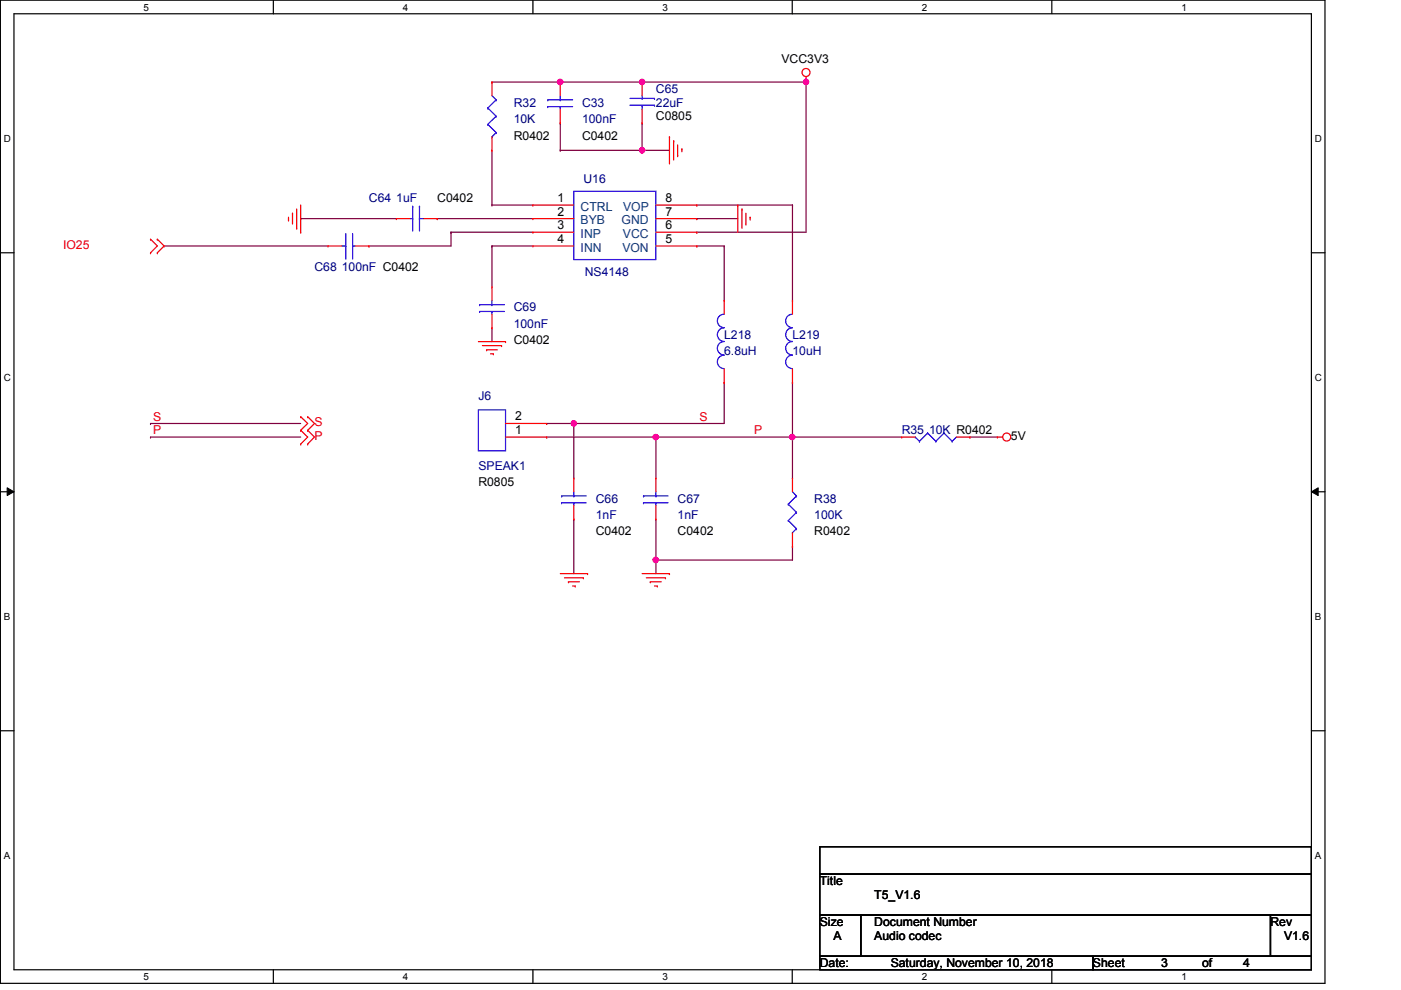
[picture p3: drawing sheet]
<svg xmlns="http://www.w3.org/2000/svg" width="297mm" height="210mm" viewBox="0 0 297 210" stroke-linecap="round" stroke-linejoin="round" font-family="sans-serif">
<path d="M.1 0h280.8v208.5h-280.8zM3 2.9h275v202.7h-275z" fill="none" stroke="#000" stroke-width=".25"/>
<g fill="#fff">
<path d="M30.4 .3h1.2v2.4h-1.2z"/>
<path d="M30.4 205.9h1.2v2.3h-1.2z"/>
</g>
<path d="M58 0v2.9M58 205.6v2.9" fill="none" stroke="#000" stroke-width=".25"/>
<g fill="#fff">
<path d="M85.4 .3h1.2v2.4h-1.2z"/>
<path d="M85.4 205.9h1.2v2.3h-1.2z"/>
</g>
<path d="M113 0v2.9M113 205.6v2.9" fill="none" stroke="#000" stroke-width=".25"/>
<g fill="#fff">
<path d="M140.5 .3h1.1v2.4h-1.1z"/>
<path d="M140.5 205.9h1.1v2.3h-1.1z"/>
</g>
<path d="M168 0v2.9M168 205.6v2.9" fill="none" stroke="#000" stroke-width=".25"/>
<g fill="#fff">
<path d="M195.4 .3h1.2v2.4h-1.2z"/>
<path d="M195.4 205.9h1.2v2.3h-1.2z"/>
</g>
<path d="M223 0v2.9M223 205.6v2.9" fill="none" stroke="#000" stroke-width=".25"/>
<g fill="#fff">
<path d="M250.5 .3h1.1v2.4h-1.1z"/>
<path d="M250.5 205.9h1.1v2.3h-1.1z"/>
<path d="M.8 28.2h1.5v2.4h-1.5z"/>
<path d="M278.8 28.2h1.4v2.4h-1.4z"/>
<path d="M.8 78.9h1.5v2.3h-1.5z"/>
<path d="M278.8 78.9h1.4v2.3h-1.4z"/>
</g>
<path d="M.1 53.6h2.9M278 53.6h2.9" fill="none" stroke="#000" stroke-width=".25"/>
<g fill="#fff">
<path d="M.8 129.6h1.4v2.3h-1.4z"/>
<path d="M278.8 129.6h1.3v2.3h-1.3z"/>
</g>
<path d="M.1 104.3h2.9M278 104.3h2.9" fill="none" stroke="#000" stroke-width=".25"/>
<path d="M1.5 103.4l1.5 .9-1.5 .8zM278 104.3l1.5-.9v1.7z" fill="#000"/>
<path d="M1.5 103.4l1.5 .9-1.5 .8zM278 104.3l1.5-.9v1.7z" fill="none" stroke="#000" stroke-width=".21"/>
<g fill="#fff">
<path d="M.8 180.3h1.4v2.3h-1.4z"/>
<path d="M278.8 180.3h1.3v2.3h-1.3z"/>
</g>
<path d="M.1 154.9h2.9M278 154.9h2.9" fill="none" stroke="#000" stroke-width=".25"/>
<path d="M118.8 17.4h.1M118.8 17.4h17.3M104.3 31.9h.1M104.3 31.9v11.6M63.8 46.4h.1M63.8 46.4h20.2M92.7 46.4h.1M92.7 46.4h20.3M104.3 43.5h.1M104.3 43.5h8.7" fill="none" stroke="#7f003f" stroke-width=".25"/>
<circle cx="136.1" cy="17.4" r=".56" fill="#f0f"/>
<circle cx="136.1" cy="17.4" r=".56" fill="none" stroke="#f0f" stroke-width=".25"/>
<circle cx="118.8" cy="17.4" r=".57" fill="#f0f"/>
<circle cx="118.8" cy="17.4" r=".57" fill="none" stroke="#f0f" stroke-width=".25"/>
<path d="M118.8 26.1h.1M118.8 26.1v5.8M136.1 31.9h.1M136.1 31.9h5.8" fill="none" stroke="#7f003f" stroke-width=".25"/>
<circle cx="136.1" cy="31.9" r=".56" fill="#f0f"/>
<circle cx="136.1" cy="31.9" r=".56" fill="none" stroke="#f0f" stroke-width=".25"/>
<path d="M136.1 17.4h.1M136.1 17.4h34.8M170.9 17.4h.1M170.9 17.4v31.8h-23.2M136.1 26.1h.1M136.1 26.1v5.8M147.7 49.2h.1M147.7 46.4h.1M147.7 46.4h8.7" fill="none" stroke="#7f003f" stroke-width=".25"/>
<circle cx="170.9" cy="17.4" r=".56" fill="#f0f"/>
<circle cx="170.9" cy="17.4" r=".56" fill="none" stroke="#f0f" stroke-width=".25"/>
<path d="M147.7 52.2h.1M147.7 43.5h.1M147.7 52.2h5.8M147.7 43.5h20.3M153.5 52.2h.1M153.5 52.2v11.5M168 43.5h.1M168 43.5v20.2M121.7 89.8h.1M121.7 89.8h31.8" fill="none" stroke="#7f003f" stroke-width=".25"/>
<circle cx="121.6" cy="89.8" r=".56" fill="#f0f"/>
<circle cx="121.6" cy="89.8" r=".56" fill="none" stroke="#f0f" stroke-width=".25"/>
<path d="M115.9 92.7h.1M115.9 92.7h23.2M139.1 92.7h.1M139.1 92.7v8.7M153.5 81.1h.1M153.5 81.1v8.7M168 92.7h.1M168 92.7h23.2" fill="none" stroke="#7f003f" stroke-width=".25"/>
<circle cx="168" cy="92.7" r=".56" fill="#f0f"/>
<circle cx="168" cy="92.7" r=".56" fill="none" stroke="#f0f" stroke-width=".25"/>
<path d="M121.7 89.8h.1M121.7 89.8v11.6M168 92.7h.1M168 92.7v8.7M121.7 110.1h.1M121.7 110.1v11.5M139.1 110.1h.1M139.1 118.7h.1M139.1 110.1v8.6M168 115.9h.1M168 115.9v2.8h-28.9" fill="none" stroke="#7f003f" stroke-width=".25"/>
<circle cx="139" cy="118.7" r=".56" fill="#f0f"/>
<circle cx="139" cy="118.7" r=".56" fill="none" stroke="#f0f" stroke-width=".25"/>
<g fill="none" stroke="#7f003f" stroke-width=".25">
<path d="M118.8 31.9h.1M118.8 31.9h17.3M34.8 52.2h.1M34.8 52.2h34.8M78.2 52.2h.1M95.6 49.2h.1M95.6 49.2v3h-17.4M95.6 49.2h17.4M104.3 52.2h.1M104.3 52.2h8.7M104.3 52.2v8.6M104.3 69.5h.1"/>
<path d="M104.3 69.5v2.9M115.9 89.8h.1M115.9 89.8h5.8M139.1 92.7h.1M139.1 92.7h28.9M205.7 92.7h.1M205.7 92.7h5.8M139.1 118.7h.1M139.1 118.7v2.9"/>
</g>
<circle cx="139" cy="92.7" r=".56" fill="#f0f"/>
<circle cx="139" cy="92.7" r=".56" fill="none" stroke="#f0f" stroke-width=".25"/>
<path d="M104.3 17.4h.1M104.3 17.4h14.5M31.9 92.7h.1M31.9 89.8h.1M31.9 92.7h31.9M31.9 89.8h31.9M168 81.1h.1M168 81.1v11.6" fill="none" stroke="#7f003f" stroke-width=".25"/>
<g fill="none" stroke="#f00" stroke-width=".25">
<path d="M104.3 17.4h.1M104.3 17.4v2.9M118.8 17.4h.1M118.8 17.4v2.9M136.1 17.4h.1M136.1 17.4v2.9M170.9 17.4h.1M170.9 16.3v1.1M104.3 31.9h.1M104.3 29v2.9M118.8 26.1h.1M118.8 23.2v2.9"/>
<path d="M136.1 26.1h.1M136.1 23.2v2.9M141.9 29h.1M141.9 29v5.8M142.8 29.8h.1M142.8 29.8v4.1M143.7 33h.1M143.7 30.7v2.3M144.6 31.6h.1M144.6 31.6v.6M31.9 50.7h.1M31.9 53.6h.1"/>
<path d="M31.9 50.7l1.5 1.5-1.5 1.4M33.4 53.6h.1M33.4 50.7h.1M33.4 50.7l1.4 1.5-1.4 1.4M61.2 46.7h.1M61.2 46.1v.6M62 45.2h.1M62 45.2v2.3M62.9 48.4h.1M62.9 44.3v4.1M63.8 49.2h.1M63.8 43.5v5.7"/>
<path d="M69.6 52.2h.1M69.6 52.2h2.9M75.3 52.2h2.9M78.2 52.2h.1M84 46.4h.1M84 46.4h2.9M89.8 46.4h2.9M92.7 46.4h.1M113 43.5h.1M113 46.4h.1M113 49.2h.1M113 52.2h.1"/>
<path d="M113 43.5h8.7M113 46.4h8.7M113 49.2h8.7M113 52.2h8.7M139.1 43.5h8.6M139.1 46.4h8.6M139.1 49.2h8.6M139.1 52.2h8.6M147.7 52.2h.1M147.7 49.2h.1M147.7 46.4h.1M147.7 43.5h.1"/>
<path d="M156.4 43.5h.1M156.4 43.5v5.7M157.3 44.3h.1M157.3 44.3v4.1M158.2 47.5h.1M158.2 45.2v2.3M159 46.1h.1M159 46.1v.6M101.4 72.4h5.8M102.3 73.3h4M103.2 74.2h.1M103.2 74.2h2.2"/>
<path d="M104 75h.6M104.3 69.5h.1M104.3 60.8h.1M104.3 60.8v2.9M104.3 66.6v2.9M104.6 75h.1M106.3 73.3h.1M107.2 72.4h.1M153.5 63.7h.1M153.5 63.7v2.9M153.5 78.2v2.9M168 63.7h.1"/>
<path d="M168 63.7v2.9M168 78.2v2.9M63.8 91.2h.1M63.8 88.3h.1M63.8 94.1h.1M63.8 88.3l1.4 1.5-1.4 1.4M63.8 91.2l1.4 1.5-1.4 1.4M65.2 91.2h.1M65.2 88.3h.1M65.2 94.1h.1M65.2 88.3l1.5 1.5-1.5 1.4M65.2 91.2l1.5 1.5-1.5 1.4"/>
<path d="M107.2 92.7h8.7M107.2 89.8h8.7M115.9 92.7h.1M115.9 89.8h.1M153.5 81.1h.1M168 81.1h.1M191.2 92.7h.1M191.2 92.7h2.9M202.8 92.7h2.9M205.7 92.7h.1M211.5 92.7h.1M211.5 92.7h1.1"/>
<path d="M121.7 110.1h.1M121.7 101.4h.1M121.7 101.4v2.9M121.7 107.1v3M139.1 110.1h.1M139.1 101.4h.1M139.1 101.4v2.9M139.1 107.1v3M168 101.4h.1M168 115.9h.1M168 101.4v2.9M168 112.9v3"/>
<path d="M118.8 121.6h5.8M119.7 122.5h4M120.5 123.4h.1M120.5 123.4h2.3M121.4 124.2h.6M122 124.2h.1M123.7 122.5h.1M124.6 121.6h.1M136.1 121.6h5.8M137 122.5h4.1M137.9 123.4h.1M137.9 123.4h2.3"/>
<path d="M138.8 124.2h.6M139.4 124.2h.1M141.1 122.5h.1M141.9 121.6h.1"/>
<circle cx="170.9" cy="15.4" r=".85"/>
<circle cx="213.4" cy="92.7" r=".85"/>
</g>
<path d="M173.8 179.5h104.2v5.8h-104.2zM173.8 185.3h104.2v8.7h-104.2zM173.8 194h8.7v8.7h-8.7zM182.5 194h86.9v8.7h-86.9zM269.4 194h8.6v8.7h-8.6zM173.8 202.7h57.9v2.9h-57.9zM231.7 202.7h46.3v2.9h-46.3z" fill="none" stroke="#000" stroke-width=".25"/>
<g fill="none" stroke="#00f" stroke-width=".25">
<path d="M103.4 22.9h.1M103.4 26.4h.1M103.4 22.9l1.8 1.7M103.4 26.4l1.8 1.7M104.3 29h.1M104.3 20.3l.9 .9M105.2 21.2h.1M105.2 24.6h.1M105.2 28.1h.1M105.2 21.2l-1.8 1.7M105.2 24.6l-1.8 1.8M105.2 28.1l-.9 .9"/>
<path d="M116.2 21.2h.1M116.2 22.6h.1M116.2 21.2h5.2M116.2 22.6h5.2M118.8 22.6h.1M118.8 21.2h.1M118.8 20.3v.9M118.8 22.6v.6M133.6 22.3h5.2M133.6 20.9h5.2M136.1 20.9h.1M136.1 22.3h.1"/>
<path d="M136.1 20.3v.6M136.1 22.3v.9M138.8 22.3h.1M138.8 20.9h.1M72.5 52.2h.8M73.3 54.7h.1M73.3 52.2h.1M73.3 49.5v5.2M74.8 52.2h.1M74.8 54.7h.1M74.8 52.2h.5M74.8 49.5v5.2"/>
<path d="M86.9 46.4h.6M87.5 46.4h.1M87.5 43.7h.1M87.5 43.7v5.3M88.9 43.7h.1M88.9 46.4h.1M88.9 46.4h.9M88.9 43.7v5.3M121.7 40.6h17.4v14.4h-17.4zM101.7 64.6h.1M101.7 66h.1M101.7 64.6h5.2"/>
<path d="M101.7 66h5.2M104.3 66h.1M104.3 64.6h.1M104.3 63.7v.9M104.3 66v.6M153.5 75.3a1.42 1.42 0 0 0-1.4 1.4 1.42 1.42 0 0 0 1.4 1.4M153.5 72.4a1.42 1.42 0 0 0-1.4 1.5 1.42 1.42 0 0 0 1.4 1.4M153.5 66.6a1.44 1.44 0 0 0-1.4 1.5 1.44 1.44 0 0 0 1.4 1.4 1.44 1.44 0 0 0-1.4 1.5 1.44 1.44 0 0 0 1.4 1.4M168 75.3a1.42 1.42 0 0 0-1.4 1.4 1.42 1.42 0 0 0 1.4 1.4M168 72.4a1.42 1.42 0 0 0-1.4 1.5 1.42 1.42 0 0 0 1.4 1.4M168 66.6a1.44 1.44 0 0 0-1.4 1.5 1.44 1.44 0 0 0 1.4 1.4 1.44 1.44 0 0 0-1.4 1.5 1.44 1.44 0 0 0 1.4 1.4M101.4 86.9h5.8v8.7h-5.8z"/>
<path d="M194.1 92.7h.1M194.1 92.7l.8 .9M194.9 93.6h.1M196.7 91.8h.1M196.7 91.8l1.7 1.8M196.7 91.8l-1.8 1.8M198.4 93.6h.1M200.1 91.8h.1M200.1 91.8l1.8 1.8M200.1 91.8l-1.7 1.8M201.9 93.6h.1M202.8 92.7l-.9 .9"/>
<path d="M119.1 105.2h.1M119.1 106.6h.1M119.1 105.2h5.2M119.1 106.6h5.2M121.7 106.6h.1M121.7 105.2h.1M121.7 104.3v.9M121.7 106.6v.5M136.4 105.2h.1M136.4 106.6h.1M136.4 105.2h5.2M136.4 106.6h5.2"/>
<path d="M139.1 106.6h.1M139.1 105.2h.1M139.1 104.3v.9M139.1 106.6v.5M167.1 106.9h.1M167.1 110.4h.1M167.1 106.9l1.8 1.7M167.1 110.4l1.8 1.7M168 112.9h.1M168 104.3l.9 .9M168.9 105.2h.1M168.9 108.6h.1"/>
<path d="M168.9 112.1h.1M168.9 105.2l-1.8 1.7M168.9 108.6l-1.8 1.8M168.9 112.1l-.9 .8"/>
</g>
<circle cx="136.1" cy="17.4" r=".56" fill="#f0f"/>
<circle cx="136.1" cy="17.4" r=".56" fill="none" stroke="#f0f" stroke-width=".25"/>
<circle cx="118.8" cy="17.4" r=".57" fill="#f0f"/>
<circle cx="118.8" cy="17.4" r=".57" fill="none" stroke="#f0f" stroke-width=".25"/>
<circle cx="136.1" cy="31.9" r=".56" fill="#f0f"/>
<circle cx="136.1" cy="31.9" r=".56" fill="none" stroke="#f0f" stroke-width=".25"/>
<circle cx="170.9" cy="17.4" r=".56" fill="#f0f"/>
<circle cx="170.9" cy="17.4" r=".56" fill="none" stroke="#f0f" stroke-width=".25"/>
<circle cx="121.6" cy="89.8" r=".56" fill="#f0f"/>
<circle cx="121.6" cy="89.8" r=".56" fill="none" stroke="#f0f" stroke-width=".25"/>
<circle cx="168" cy="92.7" r=".56" fill="#f0f"/>
<circle cx="168" cy="92.7" r=".56" fill="none" stroke="#f0f" stroke-width=".25"/>
<circle cx="139" cy="118.7" r=".56" fill="#f0f"/>
<circle cx="139" cy="118.7" r=".56" fill="none" stroke="#f0f" stroke-width=".25"/>
<circle cx="139" cy="92.7" r=".56" fill="#f0f"/>
<circle cx="139" cy="92.7" r=".56" fill="none" stroke="#f0f" stroke-width=".25"/>
<g font-size="2.6">
<text x="165.7" y="13.4">VCC3V3</text>
<text x="108.9" y="29.6">R0402</text>
<text x="123.4" y="29.6">C0402</text>
<text x="139.1" y="25.5">C0805</text>
<text x="92.7" y="42.9">C0402</text>
<text x="118.2" y="42.8">1</text>
<text x="118.2" y="45.7">2</text>
<text x="141.1" y="45.7">7</text>
<text x="141.1" y="42.8">8</text>
<text x="118.2" y="48.6">3</text>
<text x="118.2" y="51.5">4</text>
<text x="141.1" y="51.5">5</text>
<text x="141.1" y="48.6">6</text>
<text x="108.9" y="73">C0402</text>
<text x="109.2" y="89.2">2</text>
<text x="109.2" y="92">1</text>
<text x="214.3" y="93.3">5V</text>
<text x="101.4" y="103.1">R0805</text>
<text x="126.3" y="113.5">C0402</text>
<text x="143.7" y="113.5">C0402</text>
<text x="172.6" y="113.5">R0402</text>
<text x="173.8" y="187.7">Title</text>
<text x="185.4" y="190.6">T5_V1.6</text>
<text x="173.8" y="196.3">Size</text>
<text x="185.4" y="196.3">Document Number</text>
<text x="269.4" y="196.3">Rev</text>
<text x="176.7" y="199.3">A</text>
<text x="185.4" y="199.3">Audio codec</text>
<text x="272.2" y="199.3">V1.6</text>
<text x="173.8" y="205.1">Date:</text>
<text x="188.8" y="205.1">Saturday, November 10, 2018</text>
<text x="231.7" y="205.1">Sheet</text>
<text x="246.2" y="205.1">3</text>
<text x="254.9" y="205.1">of</text>
<text x="263.6" y="205.1">4</text>
</g>
<g font-size="2.6" fill="#00007f">
<text x="108.9" y="22.6">R32</text>
<text x="123.4" y="22.6">C33</text>
<text x="139.1" y="19.7">C65</text>
<text x="139.1" y="22.6">22uF</text>
<text x="108.9" y="26.1">10K</text>
<text x="123.4" y="26.1">100nF</text>
<text x="123.7" y="38.8">U16</text>
<text x="78.2" y="42.9">C64 1uF</text>
<text x="66.7" y="57.4">C68 100nF C0402</text>
<text x="124" y="58.5">NS4148</text>
<text x="108.9" y="66">C69</text>
<text x="108.9" y="69.5">100nF</text>
<text x="153.5" y="71.8">L218</text>
<text x="168" y="71.8">L219</text>
<text x="153.5" y="75.3">6.8uH</text>
<text x="168" y="75.3">10uH</text>
<text x="101.4" y="84.9">J6</text>
<text x="191.2" y="92.1">R35 10K R0402</text>
<text x="101.4" y="99.7">SPEAK1</text>
<text x="126.3" y="106.6">C66</text>
<text x="143.7" y="106.6">C67</text>
<text x="172.6" y="106.6">R38</text>
<text x="126.3" y="110.1">1nF</text>
<text x="143.7" y="110.1">1nF</text>
<text x="172.6" y="110.1">100K</text>
</g>
<g font-size="2.6" fill="#003f7f">
<text x="123.1" y="44.7">CTRL</text>
<text x="123.1" y="47.5">BYB</text>
<text x="131.8" y="47.5">GND</text>
<text x="132.1" y="44.7">VOP</text>
<text x="123.1" y="50.4">INP</text>
<text x="123.1" y="53.3">INN</text>
<text x="131.9" y="53.3">VON</text>
<text x="132.1" y="50.4">VCC</text>
</g>
<g font-size="2.6" fill="#f00">
<text x="13.4" y="52.7">IO25</text>
<text x="32.5" y="89.2">S</text>
<text x="148.3" y="89.2">S</text>
<text x="32.5" y="92.1">P</text>
<text x="66.7" y="90.4">S</text>
<text x="66.7" y="93.3">P</text>
<text x="159.9" y="92.1">P</text>
</g>
<g font-size="2.1">
<text x="30.4" y="2.2">5</text>
<text x="85.4" y="2.2">4</text>
<text x="140.5" y="2.2">3</text>
<text x="195.4" y="2.2">2</text>
<text x="250.5" y="2.2">1</text>
<text x=".8" y="30.1">D</text>
<text x="278.8" y="30.1">D</text>
<text x=".8" y="80.8">C</text>
<text x="278.8" y="80.8">C</text>
<text x=".8" y="131.5">B</text>
<text x="278.8" y="131.5">B</text>
<text x=".8" y="182.2">A</text>
<text x="278.8" y="182.2">A</text>
<text x="30.4" y="207.8">5</text>
<text x="85.4" y="207.8">4</text>
<text x="140.5" y="207.8">3</text>
<text x="195.4" y="207.8">2</text>
<text x="250.5" y="207.8">1</text>
</g>
</svg>
